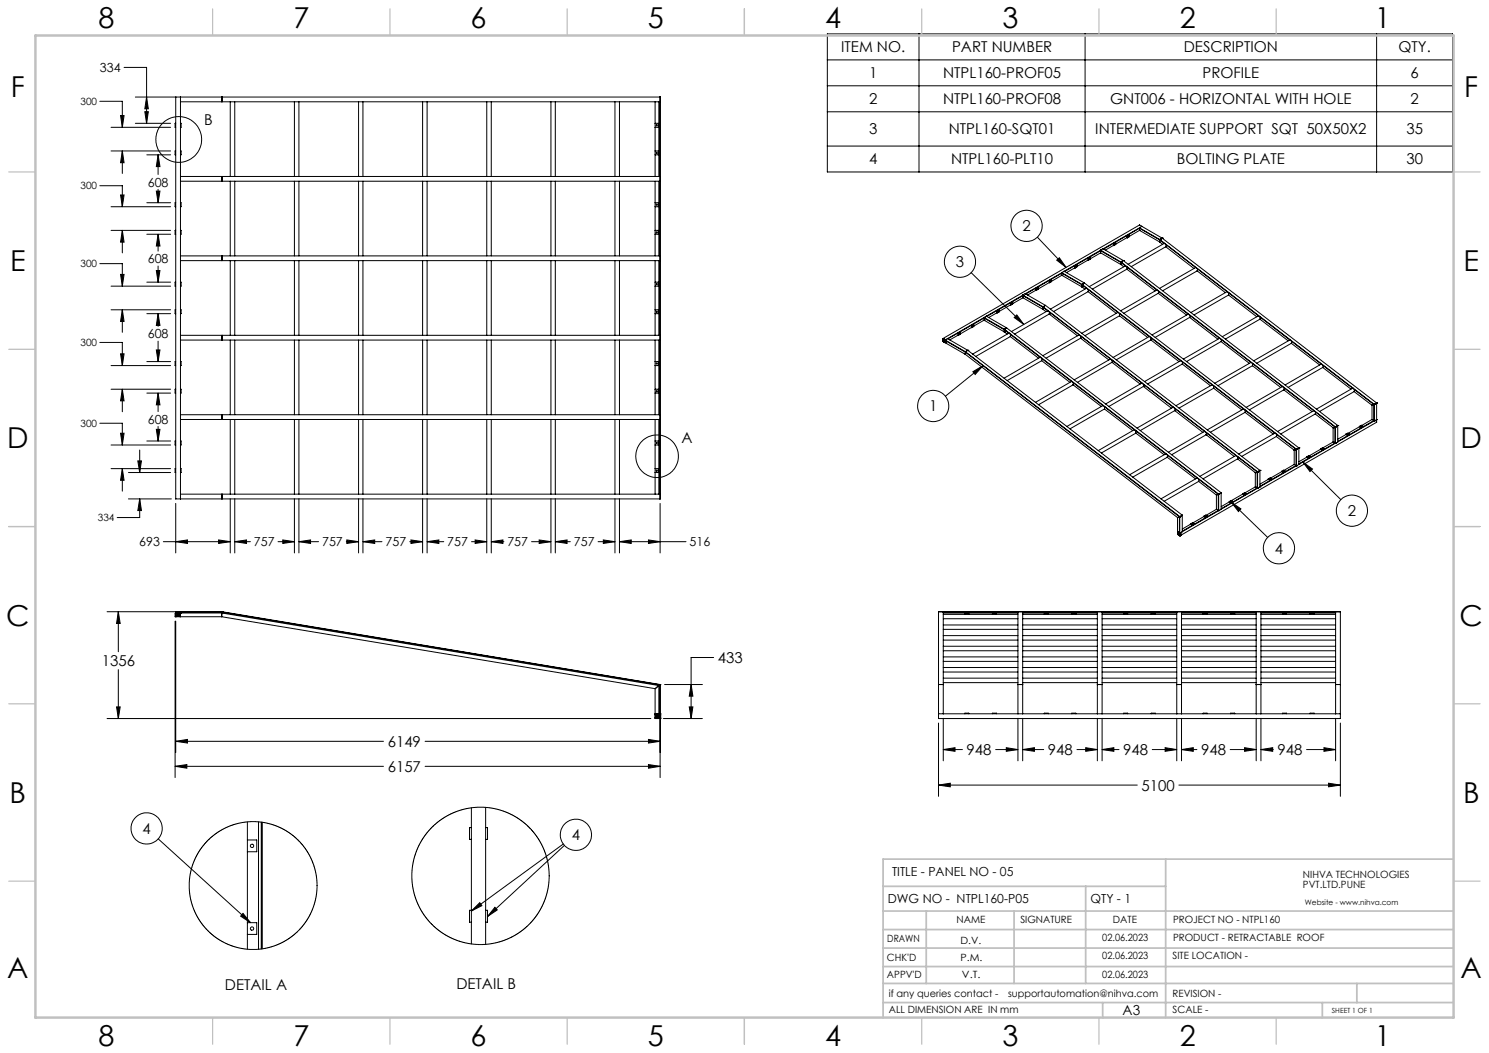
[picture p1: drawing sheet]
<svg xmlns="http://www.w3.org/2000/svg" width="420mm" height="297mm" viewBox="0 0 420 297" stroke-linecap="round" stroke-linejoin="round" font-family="sans-serif">
<g fill="none" stroke="#000" stroke-width=".28">
<path d="M35 19h6.3v15.8M233.4 9.6h176.3v38.9h-176.3zM233.4 16.9h176.3M259.2 9.6v38.9M306.1 9.6v38.9M388.3 9.6v38.9M28.2 28.6h6.3v7.3M31.3 35.9h16.8M34 32.6h1l-.5 3.3zM38.2 27.4h148M38.2 34.8h9.9M40.9 31.5h.9l-.5 3.3z"/>
<path d="M41.3 27.4l.5 3.3h-.9zM49.6 27.4h.1M49.6 34.8h-.2v1.1h.2M49.6 27.4v113.3M50.9 27.4v90.9M50.9 28.7h.1M50.9 34.8h.2v1.1h-.2M50.9 28.7h135.3M62.6 27.4h.1M62.6 28.7h.1M62.6 27.4v1.3M64.9 28.7v21.1"/>
<path d="M66.2 28.7v21.1M83 28.7v21.1M84.3 28.7v21.1M101.1 28.7v21.1M102.4 28.7v21.1M119.2 28.7v21.1M120.5 28.7v21.1M137.3 28.7v21.1M138.6 28.7v21.1M155.4 28.7v21.1M156.6 28.7v21.1M173.5 28.7v21.1"/>
<path d="M174.7 28.7v21.1M184.8 34.8h.9v1.1h-.9M184.8 28.7v21.1M185.8 28.7v21.1M186.1 28.7v21.1M186.2 27.4h.1M186.2 28.7h.1M186.2 27.4v113.3M233.4 24.2h176.3M233.4 31.5h176.3M28.2 52.4h6.3v5.9M31.3 42.6h16.8"/>
<path d="M31.3 58.3h16.8M34 55h1l-.5 3.3zM34.5 42.6v6.3M34.5 42.6l.5 3.3h-1zM41.4 43.7h6.7M41.4 57.2h6.7M44.1 53.9h1l-.5 3.3zM44.6 43.7l.5 3.3h-1zM44.6 43.7v5.5M44.6 53.4v3.8M49.6 42.6h-.2v1.1h.2M49.6 57.2h-.2v1.1h.2"/>
<path d="M50.9 49.8h.1M50.9 51.1h135.3M50.9 42.6h.2v1.1h-.2M50.9 57.2h.2v1.1h-.2M50.9 49.8h135.3M62.6 49.8h.1M62.6 51.1h.1M62.6 49.8v1.3M64.9 51.1v21.1M66.2 51.1v21.1M83 51.1v21.1M84.3 51.1v21.1"/>
<path d="M101.1 51.1v21.1M102.4 51.1v21.1M119.2 51.1v21.1M120.5 51.1v21.1M137.3 51.1v21.1M138.6 51.1v21.1M155.4 51.1v21.1M156.6 51.1v21.1M173.5 51.1v21.1M174.7 51.1v21.1M184.8 42.6h.9v1.1h-.9M184.8 57.2h.9v1.1h-.9"/>
<path d="M184.8 51.1v21.1M185.8 51.1v21.1M186.1 51.1v21.1M186.2 49.8h.1M233.4 41.2h176.3M28.2 74.4h6.3v6.3M31.3 65h16.8M34 77.4h1l-.5 3.3zM34.5 65v6.3M34.5 65l.5 3.3h-1zM41.4 66.1h6.7M41.4 79.6h6.7"/>
<path d="M44.1 76.3h1l-.5 3.3zM44.6 66.1l.5 3.3h-1zM44.6 66.1v4.7M44.6 75v4.6M49.6 65h-.2v1.1h.2M49.6 79.6h-.2v1.1h.2M50.9 72.2h.1M50.9 73.5h135.3M50.9 65h.2v1.1h-.2M50.9 79.6h.2v1.1h-.2M50.9 72.2h135.3M62.6 72.2h.1"/>
<path d="M62.6 73.5h.1M62.6 72.2v1.3M64.9 73.5v21.1M66.2 73.5v21.1M83 73.5v21.1M84.3 73.5v21.1M101.1 73.5v21.1M102.4 73.5v21.1M119.2 73.5v21.1M120.5 73.5v21.1M137.3 73.5v21.1M138.6 73.5v21.1"/>
<path d="M155.4 73.5v21.1M156.6 73.5v21.1M173.5 73.5v21.1M174.7 73.5v21.1M184.8 65h.9v1.1h-.9M184.8 79.6h.9v1.1h-.9M184.8 73.5v21.1M185.8 73.5v21.1M186.1 73.5v21.1M186.2 72.2h.1M273.9 76.9l14.9 14.6M292.6 66.9l8.1 8.5"/>
<path d="M296 79.7l-3.2 1.8M296 79.7l.1 .1M296 79.2v.5M296 79.2h.1M296.1 79.2v.6M296.3 79.3h.1M296.6 78.9l-.6 .3M296.6 78.9l-.5 .3M296.6 78.9v.5l-.5 .4M298.1 73.4l.7-.7 1.9 2.7zM299.5 76.9h.1M299.5 77.1h.1"/>
<path d="M299.5 77.6h.1M299.5 76.9l5.7 3.3M299.5 77l5.7 3.4M299.5 77.6l5.7 3.3M299.5 76.9l-10.3 6M299.5 77.6l-2.9 1.7M299.5 77v.6M299.5 77.1l-10.2 5.8M300.1 76.5l-.6 .4M300.1 76.5h.1M300.1 76.5l5.8 3.3M303.1 75.6l-2.3 1.3"/>
<path d="M303.1 75.1h.1M303.1 75.6h.1M303.1 75.1v.5M303.2 75.1v.5M303.5 75.1v.2zM303.5 75.1l-.1 .1M303.7 74.8v.5l-.5 .3M303.7 74.8l-.6 .3M303.7 74.8l-.5 .3M305.9 79.8h.1M305.9 79.8l-.6 .4M305.9 79.8l60.5 46.5"/>
<path d="M306.9 73.3l-3.2 1.9M306.9 72.9l.1 .5M306.9 72.9h.1M307 72.9v.5M307.3 72.9l-.1 .2M307.6 72.6l-.7 .3M307.6 72.6l-.6 .3M307.6 72.6v.5l-.6 .3M310.4 70.6h.1M310.4 70.6l5.8 3.3M310.4 70.6l-10.2 5.9M310.4 71.3l-2.8 1.7"/>
<path d="M310.5 70.7l-.1 .6 5.8 3.3M310.5 70.7h.1M310.5 70.7l5.7 3.3M310.5 70.7l-10.2 5.9M311.1 70.2l-.7 .4M311.1 70.2l5.7 3.3M314.1 69.2l-2.3 1.4M314.1 68.7l.1 .1M314.1 68.7l.1 .6M314.2 68.8v.5M314.4 68.9h.1M314.7 68.5l-.5 .3"/>
<path d="M314.7 68.5v.5l-.5 .3M314.7 68.5l-.6 .2M316.2 74.6h.1M316.2 74.6l.8 .6M316.2 74h.1M316.2 73.9h.1M316.2 73.9l60.5 46.5M316.2 74l36.6 28.2M316.2 74v.6M316.2 73.8v.1M316.3 74h-.1M316.8 73.5h.1"/>
<path d="M316.8 73.5l60.5 46.5M316.8 73.5l-.6 .3M317.5 75l-10.3 5.9M317.9 75.9l7.9 6.2M317.9 75.9l-9.8 5.7M317.9 67l-3.2 1.9M317.9 67l.1 .1M317.9 66.5v.5M317.9 66.5l.1 .1M317.9 75.3v.6M318 66.6v.5M318.2 66.6h.1"/>
<path d="M318.5 66.3l-.5 .3M318.5 66.3v.5l-.5 .3M318.5 66.3l-.6 .2M321.4 64.3h.1M321.4 64.4h.1M321.4 65h.1M321.4 63.5h.1M321.4 64.3l5.8 3.3M321.4 65l5.7 3.3M321.4 64.3l-10.2 5.9M321.4 63.5l-55.4 32M321.4 65l-2.9 1.7"/>
<path d="M321.4 64.4v.6M321.5 64.4l5.7 3.3M321.5 63.5l.6 .3M321.5 64.3l-10.2 6M321.6 64.3l-.1 .1M322.1 63.8l-.7 .4M322.1 63.8h.1M322.1 63.8l5.7 3.4M327.1 68.3h.1M327.1 68.3l.8 .6M327.2 67.7h.1M327.2 67.6h.1"/>
<path d="M327.2 67.6l60.4 46.4M327.2 67.7l1.2 .9M327.2 67.7l-.1 .6M327.2 67.5v.1M327.3 67.7h-.1M327.8 67.2h.1M327.8 67.2l60.5 46.5M327.8 67.2l-.6 .3M328.4 68.6l.5 .5M328.4 68.6l-10.2 5.9M328.8 69.6l8 6.1M328.8 69.6l-9.7 5.6"/>
<path d="M328.9 69.1l-.1 .5M328.9 69l8.4 6.5M337.3 75.5h.1M337.3 75.5l-10.2 5.8M337.3 75.5l.4 .3M337.7 76.4h.1M337.7 76.4l8 6.1M337.7 76.4l-9.8 5.6M337.7 75.8h.1M337.7 75.8l8.4 6.5M337.8 75.9l-.1 .5M28.2 96.6h6.3v6.5"/>
<path d="M31.3 80.7h16.8M31.3 87.4h16.8M34 99.8h1l-.5 3.3zM34.5 87.4v6.3M34.5 87.4l.5 3.3h-1zM41.4 88.5h6.7M44.1 98.7h1l-.5 3.3zM44.6 88.5l.5 3.3h-1zM44.6 88.5v3.5M44.6 96.2v5.8M49.6 87.4h-.2v1.1h.2M50.9 95.9h.1"/>
<path d="M50.9 87.4h.2v1.1h-.2M50.9 95.9h135.3M62.6 94.6h.1M62.6 95.9h.1M62.6 94.6v1.3M64.9 95.9v21.1M66.2 95.9v21.1M83 95.9v21.1M84.3 95.9v21.1M101.1 95.9v21.1M102.4 95.9v21.1M119.2 95.9v21.1"/>
<path d="M120.5 95.9v21.1M137.3 95.9v21.1M138.6 95.9v21.1M155.4 95.9v21.1M156.6 95.9v21.1M173.5 95.9v21.1M174.7 95.9v21.1M184.8 87.4h.9v1.1h-.9M184.8 95.9v21.1M185.8 95.9v21.1M186.1 95.9v21.1M186.2 94.6h-135.3"/>
<path d="M186.2 94.6h.1M186.2 95.9h.1M266 95.5l.6 .4M266 96.3h.1M266 95.7h.1M266 95.5h.1M266 95.5v.1M266 96.2v.1M266 95.7v.6M266 95.7l.2 .1M266 95.5l.1 .1M266.1 96.3l.4 .3"/>
<path d="M266.1 96.2l-.1 .1M266.1 96.2v.1M266.1 95.6h.1M266.1 96.3h.1M266.1 95.8h.1M266.1 95.9h.1M266.1 95.6l-.1 .1M266.1 95.6l.1 .1M266.1 95.8v.1M266.1 96.3l.1 .1M266.2 95.8h.1M266.2 95.7h.1"/>
<path d="M266.2 96.4h.1M266.2 95.8v.1M266.2 95.8l-.1 .1M266.2 96.1l-.2 .1M266.2 95.7v.7M266.2 96.4l.2 .1M266.3 95.8h.1M266.3 96h.1M266.3 96.4v.1M266.3 96.5h.1M266.3 95.8h.2M266.3 95.7v.8"/>
<path d="M266.3 96l.3 .1M266.4 96.1h.1M266.4 96v.1M266.4 96.5h.1M266.4 96.4h.1M266.4 96.4l.1 .2M266.4 96.4v.1M266.5 95.8h.1M266.5 96.6h.1M266.5 96h.1M266.5 96.1h.1M266.5 96l.1 .1"/>
<path d="M266.5 95.8l.1 .1M266.5 96v.1M266.6 95.9h.1M266.6 96.1h.1M266.6 96.6h.1M266.6 96.4h-.2M266.6 96.1v.5M266.6 96.7h.1M266.6 96.6v.1M266.6 95.9l5.7 3.3M266.6 96.7l5.7 3.2M266.6 96.1l5.7 3.2"/>
<path d="M266.7 96l-.2 .1M266.7 96l-.1 .1M267.2 95.5l-.6 .4M267.2 95.5h.1M267.2 95.5l5.8 3.3M270.2 94.5l-2.3 1.4M270.2 94l.1 .1M270.2 94.5l.1 .1M270.2 94v.5M270.3 94.1v.5M270.6 94.1h.1M270.9 93.8l-.6 .3"/>
<path d="M270.9 93.8v.5l-.6 .3M270.9 93.8l-.7 .2M272.3 99.9h.1M272.3 99.9l59.8 46.1M272.3 99.4h.1M272.3 99.4v.5M272.3 99.2h.1M272.3 99.2l60.5 46.5M272.3 99.3l60.4 46.5M272.5 99.3l-.2 .1M273 98.8h.1M273 98.8l60.5 46.5"/>
<path d="M273 98.8l-.7 .4M274 92.4l-3.1 1.8M274 92.4h.1M274 91.9v.5M274 91.9h.1M274.1 91.9v.5M274.4 91.9h.1M274.7 91.6l-.7 .3M274.7 91.6l-.6 .3M274.7 91.6v.5l-.6 .3M277.6 89.6h.1M277.6 89.7h.1"/>
<path d="M277.6 90.3h.1M277.6 89.6l5.7 3.3M277.6 89.7l5.7 3.3M277.6 90.3l5.6 3.3M277.6 89.6l-10.3 5.9M277.6 90.3l-2.9 1.7M277.6 89.7v.6M277.7 89.6l-10.3 6M277.7 89.7h-.1M278.2 89.2l-.6 .4M278.2 89.2h.1M278.2 89.2l5.8 3.3"/>
<path d="M281.2 88.2l-2.3 1.4M281.2 87.7l.1 .1M281.2 88.2l.1 .1M281.2 87.7v.5M281.3 87.8v.5M281.5 87.8h.1v.2zM281.6 87.8l-.1 .1M281.8 87.5l-.6 .2M281.8 87.5l-.5 .3M281.8 87.5v.5l-.5 .3M283.2 93.6h.1M283.2 93.6l.9 .6"/>
<path d="M283.3 93h.1M283.3 92.9h.1M283.3 93l-.1 .6M283.3 92.8v.1M283.3 92.9l60.4 46.5M283.3 93l1.3 1M283.4 93h-.1M283.9 92.5h.1M283.9 92.5l-.6 .3M284 92.5l60.5 46.5M284.6 94h.1M284.6 94l-10.2 5.9"/>
<path d="M284.6 94l.4 .3M285 94.9h.1M285 94.9l7.9 6.1M285 94.9l-9.8 5.6M285 86l-3.2 1.8M285 85.5l.1 .1M285 86l.1 .1M285 85.5v.5M285 94.3v.6M285 94.4l8.4 6.4M285.1 85.6v.5M285.4 85.6h.1"/>
<path d="M285.6 85.3l-.6 .2M285.6 85.3l-.5 .3M285.6 85.3v.5l-.5 .3M286.8 88.8l2 2.7-2.7-1.9zM288.5 83.2h.1M288.5 83.3h.1M288.5 83.4h.1M288.5 84h.1M288.5 83.3l5.8 3.3M288.5 83.4l5.8 3.3M288.5 84l5.7 3.3M288.5 83.3l-10.3 5.9"/>
<path d="M288.5 84l-2.9 1.7M288.5 83.2v.1M288.5 83.4v.6M288.6 83.3l-10.3 5.9M288.7 83.3l-.1 .1M289.2 82.8h.1M289.2 82.8l5.7 3.3M289.2 82.8l-.7 .4M292.2 81.9l-2.4 1.3M292.2 81.4v.1M292.2 81.4v.5M292.2 81.5v.4"/>
<path d="M292.5 81.5v.1M292.8 81.1v.5l-.6 .3M292.8 81.1l-.6 .4M292.8 81.1l-.6 .3M294.2 87.2v.1M294.2 87.3l.9 .6M294.3 86.7h.1M294.3 86.6h.1M294.3 86.6l60.4 46.5M294.3 86.7l-.1 .5M294.3 86.5v.1M294.3 86.5h.1"/>
<path d="M294.3 86.7l1.2 .9M294.4 86.6l-.1 .1M294.9 86.1h.1M294.9 86.1l-.6 .4M294.9 86.1l60.5 46.6M295.5 87.7l.5 .4M295.5 87.7l-10.2 5.8M295.9 88.6h.1M295.9 88.6l8 6.1M295.9 88.6l-9.7 5.6M296 88l8.4 6.4M296 88.1l-.1 .5"/>
<path d="M304.3 94.5h.1M304.3 94.5l-10.2 5.8M304.4 94.5l.5 .3M304.8 95.4h.1M304.8 95.4l8 6.1M304.8 95.4l-9.7 5.6M304.9 94.8l-.1 .6M304.9 94.8l8.3 6.4M305.2 80.9h.1M305.2 80.9l.8 .7M305.2 80.4h.1M305.2 80.2h.1"/>
<path d="M305.2 80.2l60.5 46.5M305.2 80.4l1.3 .9M305.2 80.4v.5M305.3 80.2h-.1M305.3 80.3v.1M306.5 81.3h.1M306.5 81.3l-10.2 5.9M306.5 81.3l.5 .4M306.9 82.3l8 6.1M306.9 82.3l-9.7 5.6M307 81.7h.1M307 81.7l8.3 6.4"/>
<path d="M307 81.7l-.1 .6M315.3 88.1l.5 .4v.5M315.3 88.1l-10.2 5.9M315.8 89.1l7.9 6.1M315.8 89.1l-9.8 5.6M315.8 89v.1M315.8 88.5l8.4 6.4M324.2 94.9l.5 .5M324.2 94.9l-10.2 5.9M324.6 95.9l8 6.1M324.6 95.9l-9.7 5.6M324.7 95.3l8.3 6.4"/>
<path d="M324.7 95.4l-.1 .5M326.3 81.8l-10.2 5.9M326.7 82.7l8 6.2M326.7 82.7l-9.7 5.7M326.8 82.2l-.1 .5M335.1 88.6h.1M335.1 88.6l-10.2 5.9M335.6 89.5h.1M335.6 89.5l7.9 6.2M335.6 89.5l-9.8 5.7M335.6 89v.5M344 95.4l-10.2 5.9"/>
<path d="M344.4 96.3l8 6.2M344.4 96.3l-9.7 5.7M344.5 95.8l-.1 .5M346.1 82.3l.5 .4M346.1 82.3l-10.2 5.9M346.5 83.2l8 6.2M346.5 83.2l-9.7 5.6M346.6 82.7l-.1 .5M346.6 82.7l8.4 6.4M355 89.1h.1M355 89.1l-10.2 5.9M355 89.1l.5 .4"/>
<path d="M355.4 90l8 6.1M355.4 90l-9.7 5.6M355.5 89.5h.1M355.5 89.5l8.3 6.4M355.5 89.5l-.1 .5M363.8 95.9l.5 .4M363.8 95.9l-10.2 5.9M364.2 96.8l8 6.1M364.2 96.8l-9.7 5.6M364.2 96.8h.1M364.3 96.3l-.1 .5M364.3 96.3l8.4 6.4"/>
<path d="M28.2 119.4h6.3v6.1M31.3 103.1h16.8M31.3 109.8h16.8M34.5 109.8v6.3M34.5 109.8l.5 3.3h-1zM41.4 102h6.7M41.4 110.9h6.7M44.6 110.9l.5 3.3h-1zM44.6 110.9v5.2M49.6 102h-.2v1.1h.2M49.6 109.8h-.2v1.1h.2M50.9 118.3v22.4"/>
<path d="M50.9 117h.1M50.9 102h.2v1.1h-.2M50.9 109.8h.2v1.1h-.2M50.9 117h135.3M50.9 118.3h135.3M62.6 117h.1M62.6 118.2h.1M62.6 117v1.2M64.9 118.3v21.1M66.2 118.3v21.1M83 118.3v21.1M84.3 118.3v21.1"/>
<path d="M101.1 118.3v21.1M102.4 118.3v21.1M119.2 118.3v21.1M120.5 118.3v21.1M137.3 118.3v21.1M138.6 118.3v21.1M155.4 118.3v21.1M156.6 118.3v21.1M173.5 118.3v21.1M174.7 118.3v21.1M184.8 102h.9v1.1h-.9M184.8 109.8h.9v1.1h-.9"/>
<path d="M184.8 118.3v21.1M185.8 118.3v21.1M186.1 118.3v21.1M186.2 117h.1M186.2 118.3h.1M274.4 104.8l2.9-1.7-2.2 2.5zM277.3 103.1l-10.6 8.7M293.4 100.8l.5 .4M293.4 100.8l-10.2 5.9M293.8 101.7l8 6.1M293.8 101.7l-9.7 5.6M293.9 101.2l-.1 .5"/>
<path d="M293.9 101.2l8.4 6.4M302.2 107.6l-10.1 5.9M302.2 107.6h.1M302.3 107.6l.5 .3M302.7 108.5h.1M302.7 108.5l8 6.1M302.7 108.5l-9.8 5.7M302.8 107.9l-.1 .6M302.8 108l8.3 6.4M311.1 114.4l.5 .4M311.1 114.4l-10.2 5.9M311.5 115.4l8 6.1"/>
<path d="M311.5 115.4l-9.7 5.6M311.6 114.8l-.1 .6M311.6 114.8l8.4 6.4M313.2 101.3l.5 .3v.6M313.2 101.3l-10.2 5.8M313.7 102.2h.1M313.7 102.2l7.9 6.1M313.7 102.2l-9.8 5.6M313.7 101.6l8.4 6.5M322.1 108.1l.4 .3M322.1 108.1l-10.2 5.8M322.5 109h.1"/>
<path d="M322.5 109l7.9 6.1M322.5 109l-9.7 5.6M322.5 108.4v.6M322.6 108.4l8.3 6.5M330.9 114.9h.1M330.9 114.9l-10.2 5.9M330.9 114.9l.5 .3M331.4 115.8h.1M331.4 115.8l7.9 6.2M331.4 115.8l-9.8 5.7M331.4 115.2v.6M331.4 115.2l8.4 6.5"/>
<path d="M333 101.7h.1M333 101.7l-10.2 5.9M333.1 101.7l.4 .4M333.5 102.7l7.9 6.1M333.5 102.7h.1M333.5 102.7l-9.8 5.6M333.5 102.1v.6M333.6 102.1l8.3 6.4M341.9 108.5l.5 .5M341.9 108.5l-10.2 5.9M342.3 109.5l8 6.1M342.3 109.5l-9.7 5.6"/>
<path d="M342.4 109l-.1 .5M342.4 108.9l8.3 6.5M350.7 115.4h.1M350.7 115.4l-10.2 5.8M350.8 115.4l14.8 11.3M351.2 116.3h.1M351.2 116.3l7.9 6.1M351.2 116.3l-9.8 5.6M351.2 115.7v.6M352.8 102.2h.1M352.8 102.2l-10.1 5.9M352.9 102.2l23.7 18.2"/>
<path d="M353.3 103.1h.1M353.3 103.1l7.9 6.2M353.3 103.1l-9.8 5.7M353.3 102.6v.5M361.7 109l-10.2 5.9M362.1 110l8 6.1M362.1 110l-9.7 5.6M362.2 109.4l-.1 .6M370.6 115.8h.1M370.6 115.8l-10.2 5.9M371 116.8h.1M371 116.8l5 3.8"/>
<path d="M371 116.8l-9.8 5.6M371.1 116.2l-.1 .6M372.7 102.7h.1M372.7 102.7l-10.2 5.9M372.7 102.7l.5 .4M373.1 103.6l8 6.1M373.1 103.6l-9.7 5.7M373.2 103.1h.1M373.2 103.1l8.3 6.4M373.2 103.1l-.1 .5M381.5 109.5h.1M381.5 109.5l-10.2 5.9"/>
<path d="M381.5 109.5l.5 .4M382 110.5l5 3.8M382 110.5l-9.8 5.6M382 110.4v.1M382 109.9v.5M382 109.9l5.5 4.2M387 114.3h.1M387 118.3v.1M387 114.3v4M387 118.3l-2.9 1.7M387 118.4l.5 .2M387.5 114.1h.1"/>
<path d="M387.5 118.6h.1M387.5 114.1v4.5M387.5 114.1l-.5 .2M387.5 118.6l-10.2 5.9M387.6 114l-.1 .1M387.6 114h.1M387.6 118.7h.1M387.6 114v4.7M387.6 118.7l-10.3 5.9M387.7 114h.1M388.3 113.7h.1M388.3 118.4h.1"/>
<path d="M388.3 113.7v5.4l-55.5 32M388.3 113.7l-.6 .3M388.3 118.4l-.6 .3M31.3 125.5h16.8M31.3 132.2h16.8M34 122.2h1l-.5 3.3zM34.5 132.2v6.3M34.5 132.2l.5 3.3h-1zM36.2 133.3h11.9M38.9 130h1l-.5 3.3zM39.4 126.9v6.4M41.4 124.4h6.7"/>
<path d="M44.1 121.1h1l-.5 3.3zM44.6 120.3v4.1M49.6 124.4h-.2v1.1h.2M49.6 132.2h-.2v1.1h.2M50.9 139.4h.1M50.9 124.4h.2v1.1h-.2M50.9 132.2h.2v1.1h-.2M50.9 139.4h135.3M62.6 139.4h.1M62.6 139.4v1.2M184.8 124.4h.9v1.1h-.9M184.8 132.2h.9v1.1h-.9"/>
<path d="M186.2 139.4h.1M319.9 121.2l-10.1 5.9M319.9 121.2h.1M320 121.2l.5 .4M320.4 122.1v.1M320.4 122.2l8 6.1M320.4 122.2l-9.7 5.6M320.5 121.6l-.1 .5M320.5 121.6l8.3 6.4M328.8 128h.1M328.8 128l-10.2 5.9M328.8 128l.5 .4"/>
<path d="M329.2 129l8 6.1M329.2 129l-9.7 5.6M329.3 128.4l-.1 .6M329.3 128.4l8.4 6.4M337.7 134.8l-10.3 5.9M337.7 134.8l.5 .4M338.1 135.8l5 3.8M338.1 135.8l-9.7 5.6M338.2 135.2l-.1 .6M338.2 135.2l5.4 4.2M340.2 122.6l.1-.5-.5-.4-10.2 5.9M340.2 122.6h.1"/>
<path d="M340.2 122.6l8 6.2M340.2 122.6l-9.7 5.7M340.3 122.1l8.8 6.8M343.1 139.6h.1M343.1 139.6v4M343.6 139.4l-.5 .2M343.6 139.4h.1M343.6 139.4v4.5M343.7 139.4h.1M343.7 139.4v4.6M343.7 139.4h-.1M343.8 139.3v.1"/>
<path d="M344.4 139h.1M344.4 139l-.6 .3M344.5 139v4.7l-.7 .3M348.6 128.5h.1M348.6 128.5l-10.2 5.9M349.1 129.4h.1M349.1 129.4l5 3.9M349.1 129.4l-9.8 5.7M349.1 128.9v.5M349.1 128.9l5.5 4.2M350.6 139.3l-3.2 1.9M350.6 139.2l.4 .3"/>
<path d="M350.6 139.2v.1M350.6 139.3l.4 .3M350.9 139.2h.3zM351 139.3h.1zM351 139.5v.1M351.5 139.2l-.5 .4M351.5 139.2l-.5 .3M351.5 139.2l-.4-.2-.5 .2M354.1 133.3h.1M354.1 137.3l.5 .3M354.1 137.3h.1M354.1 133.3v4"/>
<path d="M354.1 137.3l-2.9 1.7M354.6 133.1h.1M354.6 133.1l-.5 .2M354.6 137.6h.1M354.6 133.1v4.5M354.7 133.1h.1M354.7 137.7h.1M354.7 133.1v4.6M354.7 137.7l-10.2 5.9M354.7 137.6l-10.2 5.9M354.7 133l-.1 .1M354.7 137.5l-.1 .1"/>
<path d="M354.8 133h.1M354.8 137.7h.1M354.8 133l-.1 .1M355.4 132.7h.1M355.4 137.3h.1M355.4 132.7v4.6M355.4 132.7l-.6 .3M355.4 137.3l-.6 .4M357.7 135.2l-2.3 1.4M357.7 135.2l.4 .3M357.7 135.1v.1M357.7 135.1l.4 .3"/>
<path d="M358.1 135l.2 .1zM358.1 135.1h.2M358.1 135.1h.1M358.1 135.4v.1M358.7 135.1l-.6 .4M358.7 135.1l-.6 .3M358.7 135.1l-.5-.3-.5 .3M359.6 122.2l-10.2 5.9M360 123.1l5.1 3.9M360 123.1l-9.7 5.6M360.1 122.5l-.1 .6M361.5 133l-3.1 1.9"/>
<path d="M361.5 132.9l.5 .3M361.5 132.9v.1M361.5 133l.5 .3M362 133h.1M362 133.2v.1M362.5 132.9l-.5 .3M362.5 132.9l-.5 .4M362.5 132.9l-.4-.3-.6 .3M365.1 127h.1M365.1 131l.4 .3M365.1 127v4M365.1 131l-2.9 1.7"/>
<path d="M365.5 126.8h.1M365.5 131.3h.1M365.5 126.8l-.4 .2M365.6 126.7h.1M365.6 131.3h.1M365.6 126.7v4.6M365.6 126.7l-.1 .1M365.6 131.3h-.1M365.7 126.7h-.1M365.7 126.7h.1M365.7 131.4h.1M365.7 126.7v4.7"/>
<path d="M365.7 131.4l-10.3 5.9M365.7 131.2l-10.3 6M365.7 131.2l-.1 .1M365.8 126.7h-.1M366.4 126.3h.1M366.4 131l-.7 .4M366.4 131h.1M366.4 126.3v4.7M366.4 126.3l-.6 .4M367.5 130.3l2.7 2-.7 .7zM367.5 130.3l10.7 10.6M368.7 128.9l-2.3 1.3"/>
<path d="M368.7 128.9l.4 .2M368.7 128.8v.1M368.7 128.8l.4 .2M369.1 128.8h.1M369.1 129v.1M369.6 128.7l-.5 .4M369.6 128.7l-.5 .3M369.6 128.7l-.4-.2-.5 .3M372.5 126.7l-3.2 1.8M372.5 126.6l.4 .3M372.5 126.6l.4 .4M372.9 126.5l.2 .1z"/>
<path d="M372.9 126.6h.1M372.9 126.9v.1M373.5 126.5l-.6 .4M373.5 126.5l-.6 .5M373.5 126.5l-.5-.2-.5 .3M376 120.6h.1M376 124.7h.1M376 120.6v4.1M376 124.7l-2.9 1.6M376 124.7l.5 .3M376.5 120.4h.1M376.5 125h.1"/>
<path d="M376.5 120.4l-.5 .2M376.6 120.4h.1M376.6 125h.1M376.6 120.4v4.6M376.6 124.9l-10.2 5.9M376.7 120.4h.1M376.7 125h.1M376.7 120.4v4.7M376.7 125l-10.3 6M377.3 120h.1M377.3 124.7l-.6 .4M377.3 124.7h.1"/>
<path d="M377.3 120v4.7M377.3 120l-.6 .4M379.6 122.4l.5 .4M379.6 122.4l.5 .3M379.7 122.6l-2.4 1.3M380.1 122.5h.1M380.1 122.7v.1M380.6 122.4l-.5 .4M380.6 122.4l-.5 .3M380.6 122.4l-.4-.2-.6 .2M383.4 120.3l.5 .3M383.4 120.3l.5 .2"/>
<path d="M383.5 120.4l-3.2 1.8M383.9 120.3h.1M383.9 120.5v.1M384.4 120.2l-.5 .3M384.4 120.2l-.5 .4M384.4 120.2l-.4-.3-.6 .4M36.2 140.7h12.1M39.4 140.7v5.3h-6.3M39.4 140.7l.5 3.3h-1zM46.1 152.8h18.8M49.6 140.7h.1M49.6 152.8l3.3-.5v1z"/>
<path d="M49.6 142v14M49.6 140.7h136.6M61.7 152.3l3.2 .5-3.2 .5zM62.6 140.6h.1M64.9 140.6v15.4M66.2 152.8l3.3-.5v1zM66.2 152.8h4.4M66.2 140.6v15.4M78.4 152.8h4.6M79.8 152.3l3.2 .5-3.2 .5zM83 140.6v15.4M84.3 152.8l3.3-.5v1z"/>
<path d="M84.3 152.8h5.6M84.3 140.6v15.4M97.7 152.8h3.4M97.8 152.3l3.3 .5-3.3 .5zM101.1 140.6v15.4M102.4 152.8l3.3-.5v1zM102.4 152.8h5.3M102.4 140.6v15.4M115.6 152.8h3.6M115.9 152.3l3.3 .5-3.3 .5zM119.2 140.6v15.4M120.5 152.8l3.3-.5v1z"/>
<path d="M120.5 152.8h4.7M120.5 140.6v15.4M133 152.8h4.3M134 152.3l3.3 .5-3.3 .5zM137.3 140.6v15.4M138.6 152.8l3.3-.5v1zM138.6 152.8h3.5M138.6 140.6v15.4M149.9 152.8h5.5M152.1 152.3l3.3 .5-3.3 .5zM155.4 140.6v15.4M156.6 152.8l3.3-.5v1z"/>
<path d="M156.6 152.8h4.3M156.6 140.6v15.4M168.7 152.8h4.8M170.2 152.3l3.3 .5-3.3 .5zM173.5 140.6v15.4M174.7 152.8l3.3-.5v1zM174.7 152.8h18.8M174.7 140.6v15.4M182.9 152.3l3.3 .5-3.3 .5zM186.2 140.7h.1M186.2 142v14M332.1 146h.1"/>
<path d="M332.1 146l.1 4.1M332.2 150h.1M332.1 150.7h.1M332.1 150.1l.1 .5M332.1 150.1h.1M332.2 150.1h.1M332.2 150.6v.1M332.2 150.7h.1M332.2 150.5h.1M332.2 150.6h.1M332.2 150.3h.1M332.2 150.2h.1"/>
<path d="M332.2 150.1v.1M332.2 150l.5 .3M332.2 150.7l.5 .3M332.2 150.2v.4M332.2 150.7l.4 .3M332.2 150.5l.4 .2M332.2 150.3l.6 .4M332.2 150.5l.6 .3M332.2 150.3l.4 .2M332.2 150l.4 .3M332.2 150.6h-.1M332.2 150.1h-.1"/>
<path d="M332.4 150.1l-.2 .1M332.4 150.6l-.2 .1M332.6 150.8h.1M332.6 150.4h.1M332.6 150.8h.2M332.6 150.4v.1M332.6 150.3v.1M332.6 150.5v.1M332.6 150.7h.1M332.6 151h.1M332.6 150.5h.1M332.6 150.3h.1"/>
<path d="M332.6 150.7v.1M332.6 150.3v.2M332.6 150.7v.3M332.6 150.6h.2M332.7 145.8h.1M332.7 150.3h.1M332.7 151h.1M332.7 145.8v4.5M332.7 150.2v.1M332.7 145.8l-.5 .2M332.8 150.4h.1M332.8 145.7h.1"/>
<path d="M332.8 150.6h.1M332.8 151.1h.1M332.8 150.8h.1M332.8 145.7v4.7M332.8 145.7l-.1 .1M332.8 150.8v.2M332.8 150.5h.1M332.8 151h.1M332.8 150.7h.1M332.8 151h-.1M332.8 150.5v.1M332.8 150.4v.7"/>
<path d="M333.4 150h.1M333.4 145.3l-.6 .4M333.4 150l-.6 .4M333.5 145.3h.1M333.5 145.3h-.1M333.5 145.3v4.7M335.8 147.9l-2.3 1.3M335.8 147.8l.4 .2M335.8 147.9l.4 .2M335.8 147.8v.1M336.2 147.7l.2 .1zM336.2 147.8h.1"/>
<path d="M336.2 148v.1M336.8 147.7l-.6 .4M336.8 147.7l-.6 .3M336.8 147.7l-.5-.2-.5 .3M339.6 145.7l-3.2 1.8M339.6 145.6l.4 .2M339.6 145.6v.1M339.6 145.7l.4 .2M340 145.6h.1M340 145.8v.1M340.6 145.5l-.6 .3M340.6 145.5l-.6 .4"/>
<path d="M340.6 145.5l-.5-.2-.5 .3M343.1 143.6h.1M343.1 143.6l-2.9 1.7M343.1 143.6l.5 .3M343.6 143.9h.1M343.7 144h.1M343.7 144l-10.2 6M343.7 143.9l-10.2 5.9M343.7 143.9h-.1M346.7 141.6l-2.2 1.3M346.7 141.6l.5 .2M346.7 141.5v.1"/>
<path d="M346.7 141.5l.5 .2M347.2 141.5h.1zM347.2 141.7v.1M347.3 141.6l2.7 1.9-.7 .8zM347.3 141.6l10.3 10M347.7 141.4l-.5 .4M347.7 141.4l-.5 .3M347.7 141.4l-.4-.3-.6 .4M30.2 172.5h32.4M33.4 172.5l.5 3.4h-1zM33.4 172.5v11.3M49.4 175.2v44.1"/>
<path d="M49.6 175.2v37.1M49.6 173.1h-.2v.9h.3l.1-.2v.2h.8l.1-.2v.2h11.8M49.6 172.6h.1M49.6 172.9h.5M49.6 172.9v1M49.6 172.9h.1M49.6 172.5v.1M49.6 173.9h.1M49.8 173h.1M49.8 173h-.2M49.9 172.6h.1M49.9 173.1h.1"/>
<path d="M49.9 172.6h-.3M49.9 172.6h.2M49.9 173v.1M49.9 173.7v.1M49.9 173h.1M49.9 173.8h.7M49.9 173.7l-.2 .2M49.9 173h.2M50.1 172.9h.1M50.1 172.6h.1M50.1 173.9h.1M50.1 172.6h.2"/>
<path d="M50.1 172.6v1.3M50.3 172.6h.1M50.4 172.6v1.3M50.4 172.9h.1M50.4 173.9h.1M50.4 173h.1M50.4 172.6h.1M50.4 173h.2M50.4 172.6v.3M50.4 173v.9M50.6 173.7l.2 .2M50.6 173.1h.1"/>
<path d="M50.6 173.7v.1M50.6 173v.1M50.6 172.6h.1M50.6 172.6h12M50.6 172.6h-.2M50.8 172.6h.1M50.8 173h.1M50.8 173.9h.1M50.8 173h-.2M50.8 172.9h.1M50.9 172.5v.1M50.9 172.6h.1"/>
<path d="M50.9 172.9h.1M50.9 173v.9M50.9 173.9v.1M50.9 172.6v1.3M62.5 173.9v.1M62.5 174l122.3 20.2M62.6 172.9h.1M62.6 172.9l-.1 1M62.6 172.9h-12.2M62.6 172.9l123.2 20.5M62.6 172.6h.1M62.6 172.5v.1"/>
<path d="M62.6 172.6v.3M62.6 172.6l123.5 20.5M62.6 172.5l123.6 20.6M264.7 172.6v28.7M264.8 172.5l-.1 .1M266.1 172.6h.1M266.1 172.6v28.7M266.1 172.9h21M266.1 172.6h21M266.1 174.5h21M266.1 173.3h21M266.1 177.5h21"/>
<path d="M266.1 176.3h21M266.1 179.3h21M272.2 173.3v-.2h1.1v.2M279.9 173.3v-.2h1.2v.2M287.1 172.6v28.7M287.2 172.5l-.1 .1M288.5 172.6h.1M288.5 172.6l-.1 28.7M288.5 172.9h21M288.5 172.6h21M288.5 174.5h21M288.5 173.3h21"/>
<path d="M288.5 177.5h21M288.5 176.3h21M288.5 179.3h21M294.6 173.3v-.2h1.1v.2M302.3 173.3v-.2h1.2v.2M309.5 172.6v28.7M309.6 172.5l-.1 .1M310.9 172.6h.1M310.9 172.6v28.7M310.9 172.9h21M310.9 172.6h21M310.9 174.5h21"/>
<path d="M310.9 173.3h21M310.9 177.5h21M310.9 176.3h21M310.9 179.3h21M317 173.3v-.2h1.1v.2M324.7 173.3v-.2h1.2v.2M331.9 172.6v28.7M332 172.5l-.1 .1M333.3 172.6h.1M333.3 172.6v28.7M333.3 172.9h21M333.3 172.6h21"/>
<path d="M333.3 174.5h21M333.3 173.3h21M333.3 177.5h21M333.3 176.3h21M333.3 179.3h21M339.4 173.3v-.2h1.1v.2M347.1 173.3v-.2h1.2v.2M354.3 172.6h.1M354.3 172.6v28.7M355.7 172.6h.1M355.7 172.6l-.1 28.7M355.7 172.9h21"/>
<path d="M355.7 172.6h21M355.7 174.5h21M355.7 173.3h21M355.7 177.5h21M355.7 176.3h21M355.7 179.3h21M361.8 173.3v-.2h1.1v.2M369.5 173.3v-.2h1.2v.2M376.7 172.6l.1 28.7M376.7 172.6h.1M378 172.5l.1 .1M378.1 172.5l-113.4 .1"/>
<path d="M378.1 172.6v28.7M32.9 199.4h1l-.5 3.3zM33.4 188.9v13.8M184.8 194.2l.1 7.1M184.9 194.2h-.1M185.8 193.4h.1M185.8 193.4v7.9M186.1 193.1h.1M186.1 193.1l-1.2 1.1M186.1 193.1v8.2M186.2 193.1h.1M186.2 193.1h-.1"/>
<path d="M186.2 193.1v8.2M187.5 193.1h10.6M194.4 199.4h1l-.5 3.3zM194.9 193.1l.5 3.3h-1zM201.3 185.5h-6.4v17.2M266 193.1h.1M266 193.1h-1.3M266.1 186.5h21M266.1 185.3h21M266.1 180.5h21M266.1 183.5h21M266.1 182.3h21"/>
<path d="M266.1 192.5h21M266.1 191.3h21M266.1 189.5h21M266.1 188.3h21M288.4 193.1h.1M288.4 193.1h-1.3M288.5 186.5h21M288.5 185.3h21M288.5 180.5h21M288.5 183.5h21M288.5 182.3h21M288.5 192.5h21"/>
<path d="M288.5 191.3h21M288.5 189.5h21M288.5 188.3h21M310.8 193.1h-1.3M310.8 193.1h.1M310.9 186.5h21M310.9 185.3h21M310.9 180.5h21M310.9 183.5h21M310.9 182.3h21M310.9 192.5h21M310.9 191.3h21"/>
<path d="M310.9 189.5h21M310.9 188.3h21M333.2 193.1h.1M333.2 193.1h-1.3M333.3 186.5h21M333.3 185.3h21M333.3 180.5h21M333.3 183.5h21M333.3 182.3h21M333.3 192.5h21M333.3 191.3h21M333.3 189.5h21"/>
<path d="M333.3 188.3h21M354.4 193.1h.1M354.4 193.1h-.1M354.4 193.1h1.2M355.6 193.1h.1M355.7 186.5h21M355.7 185.3h21M355.7 180.5h21M355.7 183.5h21M355.7 182.3h21M355.7 192.5h21M355.7 191.3h21"/>
<path d="M355.7 189.5h21M355.7 188.3h21M376.8 193.1h.1M376.8 193.1h1.2M378 193.1h.1M30.2 202.7h153.4M49.4 216.1l3.3-.5v1.1zM49.4 216.1h58.8M49.6 209.1l3.3-.5v1zM49.6 209.1h58.6M119.9 216.1h66.3M119.9 209.1h66.3"/>
<path d="M182.9 215.6l3.3 .5-3.3 .6zM182.9 208.6l3.3 .5-3.3 .5zM184.9 201.3v1.4M184.9 202.6h.1M184.9 202.7h.9M184.9 201.3h1.3M184.9 202.2v.4M185 201.7h.1M185 201.7l-.1 .1h.9M185.6 202.3v.1M185.6 202.3h.1M185.6 201.7h.1"/>
<path d="M185.6 202.4h.2M185.6 201.6h.2M185.8 202.6h.1M185.8 202.4h.1M185.8 202.3h-.2M185.8 202.3h.1M185.8 201.8h.1M185.8 201.7h.1M185.8 201.4h.1M185.8 201.4h-.9l.1 .3M185.8 202.2v.1M185.8 201.4v.4"/>
<path d="M185.8 202.4v.2M185.8 201.3h.1M185.8 201.3v.1M185.8 202.2v.5M185.8 201.8h.3M186.1 201.3h.1M186.1 201.8h.1M186.1 202.2l.1 .1M186.1 201.4h.1M186.1 201.3v.1M186.1 202.7h.1M186.1 202.6h.1"/>
<path d="M186.1 201.9h.1M186.1 201.9h-1.2v.2M186.1 202.1h.1M186.1 201.9v.2M186.1 202.1l-1.2 .1M186.2 201.3h.1M186.2 201.6h.1M186.2 201.3v.1M186.2 202.3h.1M186.2 201.4v17.9M186.2 201.6l-.1 .2M186.2 202.6h.1"/>
<path d="M187.1 202.7h11M264.7 201.3h22.4M264.7 202.6v.1M264.7 201.3v1.3M264.7 202.7h113.4M264.7 203.9v20.7M266 201.3h.1M266.1 211.4l3.3-.5v1zM266.1 202.6v12M266.1 211.4h5.4M272.2 201.3v-.1h1.1v.1M279.9 201.3v-.1h1.2v.1"/>
<path d="M280.8 211.4h6.3M283.8 210.9l3.3 .5-3.3 .5zM287.1 201.3h22.4M287.1 202.6v12M288.5 211.4l3.3-.5v1zM288.5 211.4h5.9M288.5 202.6v12M294.6 201.3v-.1h1.1v.1M302.3 201.3v-.1h1.2v.1M303.8 211.4h5.7M306.2 210.9l3.3 .5-3.3 .5zM309.5 201.3h22.4"/>
<path d="M309.5 202.6v12M310.8 201.3h.1M310.9 211.4l3.3-.5v1zM310.9 211.4h4.7M310.9 202.6v12M317 201.3v-.1h1.1v.1M324.7 201.3v-.1h1.2v.1M325 211.4h6.9M328.6 210.9l3.3 .5-3.3 .5zM331.9 201.3h46.1M331.9 202.6v12M333.2 201.3h.1"/>
<path d="M333.3 211.4l3.3-.5v1zM333.3 211.4h4.3M333.3 202.6v12M339.4 201.3v-.1h1.1v.1M347 211.4h7.3M347.1 201.3v-.1h1.2v.1M351 210.9l3.3 .5-3.3 .5zM354.3 201.3h.1M354.3 202.6v12M355.7 211.4l3.3-.5v1zM355.7 211.4h3.5M355.7 202.6v12"/>
<path d="M361.8 201.3v-.1h1.1v.1M368.5 211.4h8.2M369.5 201.3v-.1h1.2v.1M373.5 210.9l3.2 .5-3.2 .5zM376.7 202.6v12M378 201.3h.1M378.1 202.6v.1M378.1 201.3v1.3M378.1 203.9v20.7M44.6 236.6l26.1 23.6M69.8 236.9h2.6v3.3h-2.6M69.8 231.8v35.9"/>
<path d="M72.9 231.8v36M73.7 231.9v35.7M74 231.9v35.7M133 233.4h-.6v3.3h.6M133 227.9v38.3M137 233.4h.5v3.3h-.5M137 227.7v38.6M158.9 238.1l-25.9 18.9M159.2 238.4l-21.7 20.1M264.7 221.4l3.3-.5v1zM264.7 221.4h56.1M332.5 221.4h45.6"/>
<path d="M374.8 220.9l3.3 .5-3.3 .5zM68.5 257.6l2.2 2.6-2.8-1.8zM133 256.7h-.6v3.4h.6M133 257l2.3-2.4 .6 .8zM137 256.7h.5v3.4h-.5M139.6 255.9l.7 .7-2.8 1.9zM69.8 260.2h2.6v3.4h-2.6"/>
<circle cx="50.4" cy="39.3" r="6.4"/>
<circle cx="185.2" cy="35.4" r=".15"/>
<circle cx="185.2" cy="57.8" r=".15"/>
<circle cx="185.2" cy="43.1" r=".15"/>
<circle cx="185.2" cy="65.5" r=".15"/>
<circle cx="270.8" cy="73.8" r="4.4"/>
<circle cx="289.6" cy="63.7" r="4.4"/>
<circle cx="296.3" cy="79.4" r=".09"/>
<circle cx="307.3" cy="73" r=".08"/>
<circle cx="314.4" cy="68.9" r=".09"/>
<circle cx="318.3" cy="66.7" r=".09"/>
<circle cx="185.2" cy="80.2" r=".15"/>
<circle cx="185.2" cy="87.9" r=".15"/>
<circle cx="270.6" cy="94.2" r=".09"/>
<circle cx="274.4" cy="92" r=".1"/>
<circle cx="285.4" cy="85.7" r=".09"/>
<circle cx="292.5" cy="81.5" r=".08"/>
<circle cx="185.2" cy="102.6" r=".15"/>
<circle cx="185.2" cy="110.3" r=".15"/>
<circle cx="263.2" cy="114.5" r="4.4"/>
<circle cx="185.2" cy="125" r=".15"/>
<circle cx="185.2" cy="132.7" r=".15"/>
<circle cx="185.3" cy="128.7" r="6"/>
<circle cx="362" cy="132.9" r=".08"/>
<circle cx="369.1" cy="128.8" r=".08"/>
<circle cx="380.1" cy="122.5" r=".09"/>
<circle cx="383.9" cy="120.2" r=".08"/>
<circle cx="340.1" cy="145.5" r=".08"/>
<circle cx="347.2" cy="141.4" r=".08"/>
<circle cx="360.7" cy="154.6" r="4.4"/>
<circle cx="381.3" cy="144" r="4.4"/>
<circle cx="41.3" cy="233.7" r="4.4"/>
<circle cx="71.1" cy="238.6" r=".47"/>
<circle cx="162.4" cy="235.5" r="4.4"/>
<circle cx="71.4" cy="249.8" r="18"/>
<circle cx="135.5" cy="247" r="19.4"/>
<circle cx="71.1" cy="261.9" r=".46"/>
</g>
<g fill="none" stroke="#c0c0c0" stroke-width=".35">
<path d="M60 2.5v7.5M110 2.5v7.5M160 2.5v7.5M210 2.5v7.5M260 2.5v7.5M310 2.5v7.5M360 2.5v7.5M2.5 48.5h7.5M410 48.5h7.5M2.5 98.5h7.5M410 98.5h7.5M2.5 148.5h7.5"/>
<path d="M410 148.5h7.5M2.5 198.5h7.5M410 198.5h7.5M2.5 248.5h7.5M410 248.5h7.5M60 287v7.5M110 287v7.5M160 287v7.5M210 287v7.5M260 287v7.5M310 287v7.5M360 287v7.5"/>
</g>
<g fill="none" stroke="#c0c0c0" stroke-width=".5">
<path d="M249.1 257h160.9M249.1 250h79.7M261.3 257v20.4M286 257v20.4M306.2 250v27.4M328.8 242.3v44.7M410 242.3h-160.9v44.7M249.1 272.6h160.9M249.1 267.4h160.9M249.1 262.2h160.9M249.1 277.4h160.9M382.7 277.4v5.4"/>
<path d="M249.1 282.8h160.9M311 282.8v4.2M373 282.8v4.2"/>
</g>
<path d="M10 10h400v277h-400z" fill="none" stroke="#c0c0c0" stroke-width=".7"/>
<g fill="#000">
<path d="M34 32.6h1l-.5 3.3zM34.5 42.6l.5 3.3h-1zM34 55h1l-.5 3.3zM34.5 65l.5 3.3h-1zM34 77.4h1l-.5 3.3zM34.5 87.4l.5 3.3h-1zM34 99.8h1l-.5 3.3zM34.5 109.8l.5 3.3h-1zM34 122.2h1l-.5 3.3zM34.5 132.2l.5 3.3h-1zM38.9 130h1l-.5 3.3zM39.4 140.7l.5 3.3h-1z"/>
<path d="M61.7 152.3l3.2 .5-3.2 .5zM49.6 152.8l3.3-.5v1zM79.8 152.3l3.2 .5-3.2 .5zM66.2 152.8l3.3-.5v1zM84.3 152.8l3.3-.5v1zM97.8 152.3l3.3 .5-3.3 .5zM115.9 152.3l3.3 .5-3.3 .5zM102.4 152.8l3.3-.5v1zM120.5 152.8l3.3-.5v1zM134 152.3l3.3 .5-3.3 .5zM152.1 152.3l3.3 .5-3.3 .5zM138.6 152.8l3.3-.5v1zM156.6 152.8l3.3-.5v1zM170.2 152.3l3.3 .5-3.3 .5zM174.7 152.8l3.3-.5v1zM182.9 152.3l3.3 .5-3.3 .5zM41.3 27.4l.5 3.3h-.9zM40.9 31.5h.9l-.5 3.3zM44.6 43.7l.5 3.3h-1zM44.1 53.9h1l-.5 3.3zM44.6 66.1l.5 3.3h-1zM44.1 76.3h1l-.5 3.3zM44.6 88.5l.5 3.3h-1zM44.1 98.7h1l-.5 3.3zM44.6 110.9l.5 3.3h-1zM44.1 121.1h1l-.5 3.3z"/>
<path d="M49.4 216.1l3.3-.5v1.1zM182.9 215.6l3.3 .5-3.3 .6zM33.4 172.5l.5 3.4h-1zM32.9 199.4h1l-.5 3.3zM194.4 199.4h1l-.5 3.3zM194.9 193.1l.5 3.3h-1zM49.6 209.1l3.3-.5v1zM182.9 208.6l3.3 .5-3.3 .5zM266.1 211.4l3.3-.5v1zM283.8 210.9l3.3 .5-3.3 .5zM288.5 211.4l3.3-.5v1zM306.2 210.9l3.3 .5-3.3 .5zM328.6 210.9l3.3 .5-3.3 .5zM310.9 211.4l3.3-.5v1zM333.3 211.4l3.3-.5v1zM351 210.9l3.3 .5-3.3 .5zM355.7 211.4l3.3-.5v1zM373.5 210.9l3.2 .5-3.2 .5zM374.8 220.9l3.3 .5-3.3 .5zM264.7 221.4l3.3-.5v1zM298.1 73.4l.7-.7 1.9 2.7zM274.4 104.8l2.9-1.7-2.2 2.5zM347.3 141.6l2.7 1.9-.7 .8zM367.5 130.3l2.7 2-.7 .7zM286.8 88.8l2 2.7-2.7-1.9zM68.5 257.6l2.2 2.6-2.8-1.8zM139.6 255.9l.7 .7-2.8 1.9zM133 257l2.3-2.4 .6 .8z"/>
</g>
<g font-size="8.1">
<text x="27.8" y="8">8</text>
<text x="82.8" y="8">7</text>
<text x="132.8" y="8">6</text>
<text x="182.8" y="8">5</text>
<text x="232.8" y="8">4</text>
<text x="282.8" y="8">3</text>
<text x="332.8" y="8">2</text>
<text x="387.8" y="8">1</text>
<text x="3" y="27.2">F</text>
<text x="413" y="27.2">F</text>
<text x="2.8" y="76.5">E</text>
<text x="412.8" y="76.5">E</text>
<text x="2" y="126.5">D</text>
<text x="412" y="126.5">D</text>
<text x="1.7" y="176.5">C</text>
<text x="411.7" y="176.5">C</text>
<text x="2.7" y="226.5">B</text>
<text x="412.7" y="226.5">B</text>
<text x="2" y="275.7">A</text>
<text x="412" y="275.7">A</text>
<text x="27.8" y="295">8</text>
<text x="82.8" y="295">7</text>
<text x="132.8" y="295">6</text>
<text x="182.8" y="295">5</text>
<text x="232.8" y="295">4</text>
<text x="282.8" y="295">3</text>
<text x="332.8" y="295">2</text>
<text x="387.8" y="295">1</text>
</g>
<g font-size="4.2">
<text x="237.3" y="14.7">ITEM NO.</text>
<text x="268.5" y="14.7">PART NUMBER</text>
<text x="333.9" y="14.7">DESCRIPTION</text>
<text x="394.4" y="14.7">QTY.</text>
<text x="245.1" y="22">1</text>
<text x="266" y="22">NTPL160-PROF05</text>
<text x="339.2" y="22">PROFILE</text>
<text x="397.9" y="22">6</text>
<text x="245.1" y="29.4">2</text>
<text x="266" y="29.4">NTPL160-PROF08</text>
<text x="313.2" y="29.4">GNT006 - HORIZONTAL WITH HOLE</text>
<text x="397.9" y="29.4">2</text>
<text x="57.6" y="35.3">B</text>
<text x="245.1" y="37.9">3</text>
<text x="267.6" y="37.9">NTPL160-SQT01</text>
<text x="309" y="37.9">INTERMEDIATE SUPPORT SQT 50X50X2</text>
<text x="396.7" y="37.9">35</text>
<text x="245.1" y="46.4">4</text>
<text x="268.3" y="46.4">NTPL160-PLT10</text>
<text x="332" y="46.4">BOLTING PLATE</text>
<text x="396.7" y="46.4">30</text>
<text x="288.4" y="65.2">2</text>
<text x="269.6" y="75.3">3</text>
<text x="262.1" y="116">1</text>
<text x="192.2" y="125">A</text>
<text x="380.2" y="145.6">2</text>
<text x="359.6" y="156.2">4</text>
<text x="28.7" y="187.9">1356</text>
<text x="202.5" y="187">433</text>
<text x="109.4" y="210.7">6149</text>
<text x="272.7" y="213">948</text>
<text x="295.6" y="213">948</text>
<text x="316.8" y="213">948</text>
<text x="338.8" y="213">948</text>
<text x="360.4" y="213">948</text>
<text x="109.4" y="217.7">6157</text>
<text x="322" y="223">5100</text>
<text x="40.2" y="235.2">4</text>
<text x="161.3" y="237">4</text>
<text x="63.4" y="279.3">DETAIL A</text>
<text x="128.7" y="279">DETAIL B</text>
</g>
<text font-size="3.9" x="316.7" y="286.4">A3</text>
<g font-size="3.5">
<text x="28.2" y="20.3">334</text>
<text x="41.7" y="52.6">608</text>
<text x="41.7" y="74.3">608</text>
<text x="41.7" y="95.5">608</text>
<text x="41.7" y="119.5">608</text>
<text x="39.3" y="154.1">693</text>
<text x="71.6" y="154.1">757</text>
<text x="90.9" y="154.1">757</text>
<text x="108.7" y="154.1">757</text>
<text x="126.2" y="154.1">757</text>
<text x="143.1" y="154.1">757</text>
<text x="161.9" y="154.1">757</text>
<text x="194.5" y="154.1">516</text>
<text x="251.6" y="247.2">TITLE - PANEL NO - 05</text>
<text x="250.4" y="254.8">DWG NO - NTPL160-P05</text>
<text x="307.6" y="254.8">QTY - 1</text>
</g>
<g font-size="2.8">
<text x="22.7" y="29.6">300</text>
<text x="22.7" y="53.4">300</text>
<text x="22.7" y="75.4">300</text>
<text x="22.7" y="97.6">300</text>
<text x="22.7" y="120.4">300</text>
<text x="27.6" y="147">334</text>
<text x="367.5" y="247.7">NIHVA TECHNOLOGIES</text>
<text x="367.5" y="250.5">PVT.LTD.PUNE</text>
<text x="269.8" y="260.4">NAME</text>
<text x="287.8" y="260.4">SIGNATURE</text>
<text x="313.9" y="260.5">DATE</text>
<text x="330.9" y="260.5">PROJECT NO - NTPL160</text>
<text x="250.3" y="265.7">DRAWN</text>
<text x="270.9" y="266.1">D.V.</text>
<text x="310.9" y="265.5">02.06.2023</text>
<text x="330.9" y="265.5">PRODUCT - RETRACTABLE ROOF</text>
<text x="250.2" y="271.1">CHK'D</text>
<text x="250.2" y="275.8">APPV'D</text>
<text x="270.9" y="271.1">P.M.</text>
<text x="271.3" y="275.8">V.T.</text>
<text x="310.9" y="270.6">02.06.2023</text>
<text x="310.9" y="275.7">02.06.2023</text>
<text x="330.7" y="270.6">SITE LOCATION -</text>
<text x="250.7" y="281.1">if any queries contact -</text>
<text x="284.3" y="281.1">supportautomation@nihva.com</text>
<text x="330.7" y="281.1">REVISION -</text>
<text x="250.7" y="285.6">ALL DIMENSION ARE IN mm</text>
<text x="330.7" y="285.6">SCALE -</text>
</g>
<text font-size="2.1" x="368.1" y="255.1">Website - www.nihva.com</text>
<text font-size="2" x="375.7" y="285.6">SHEET 1 OF 1</text>
</svg>
